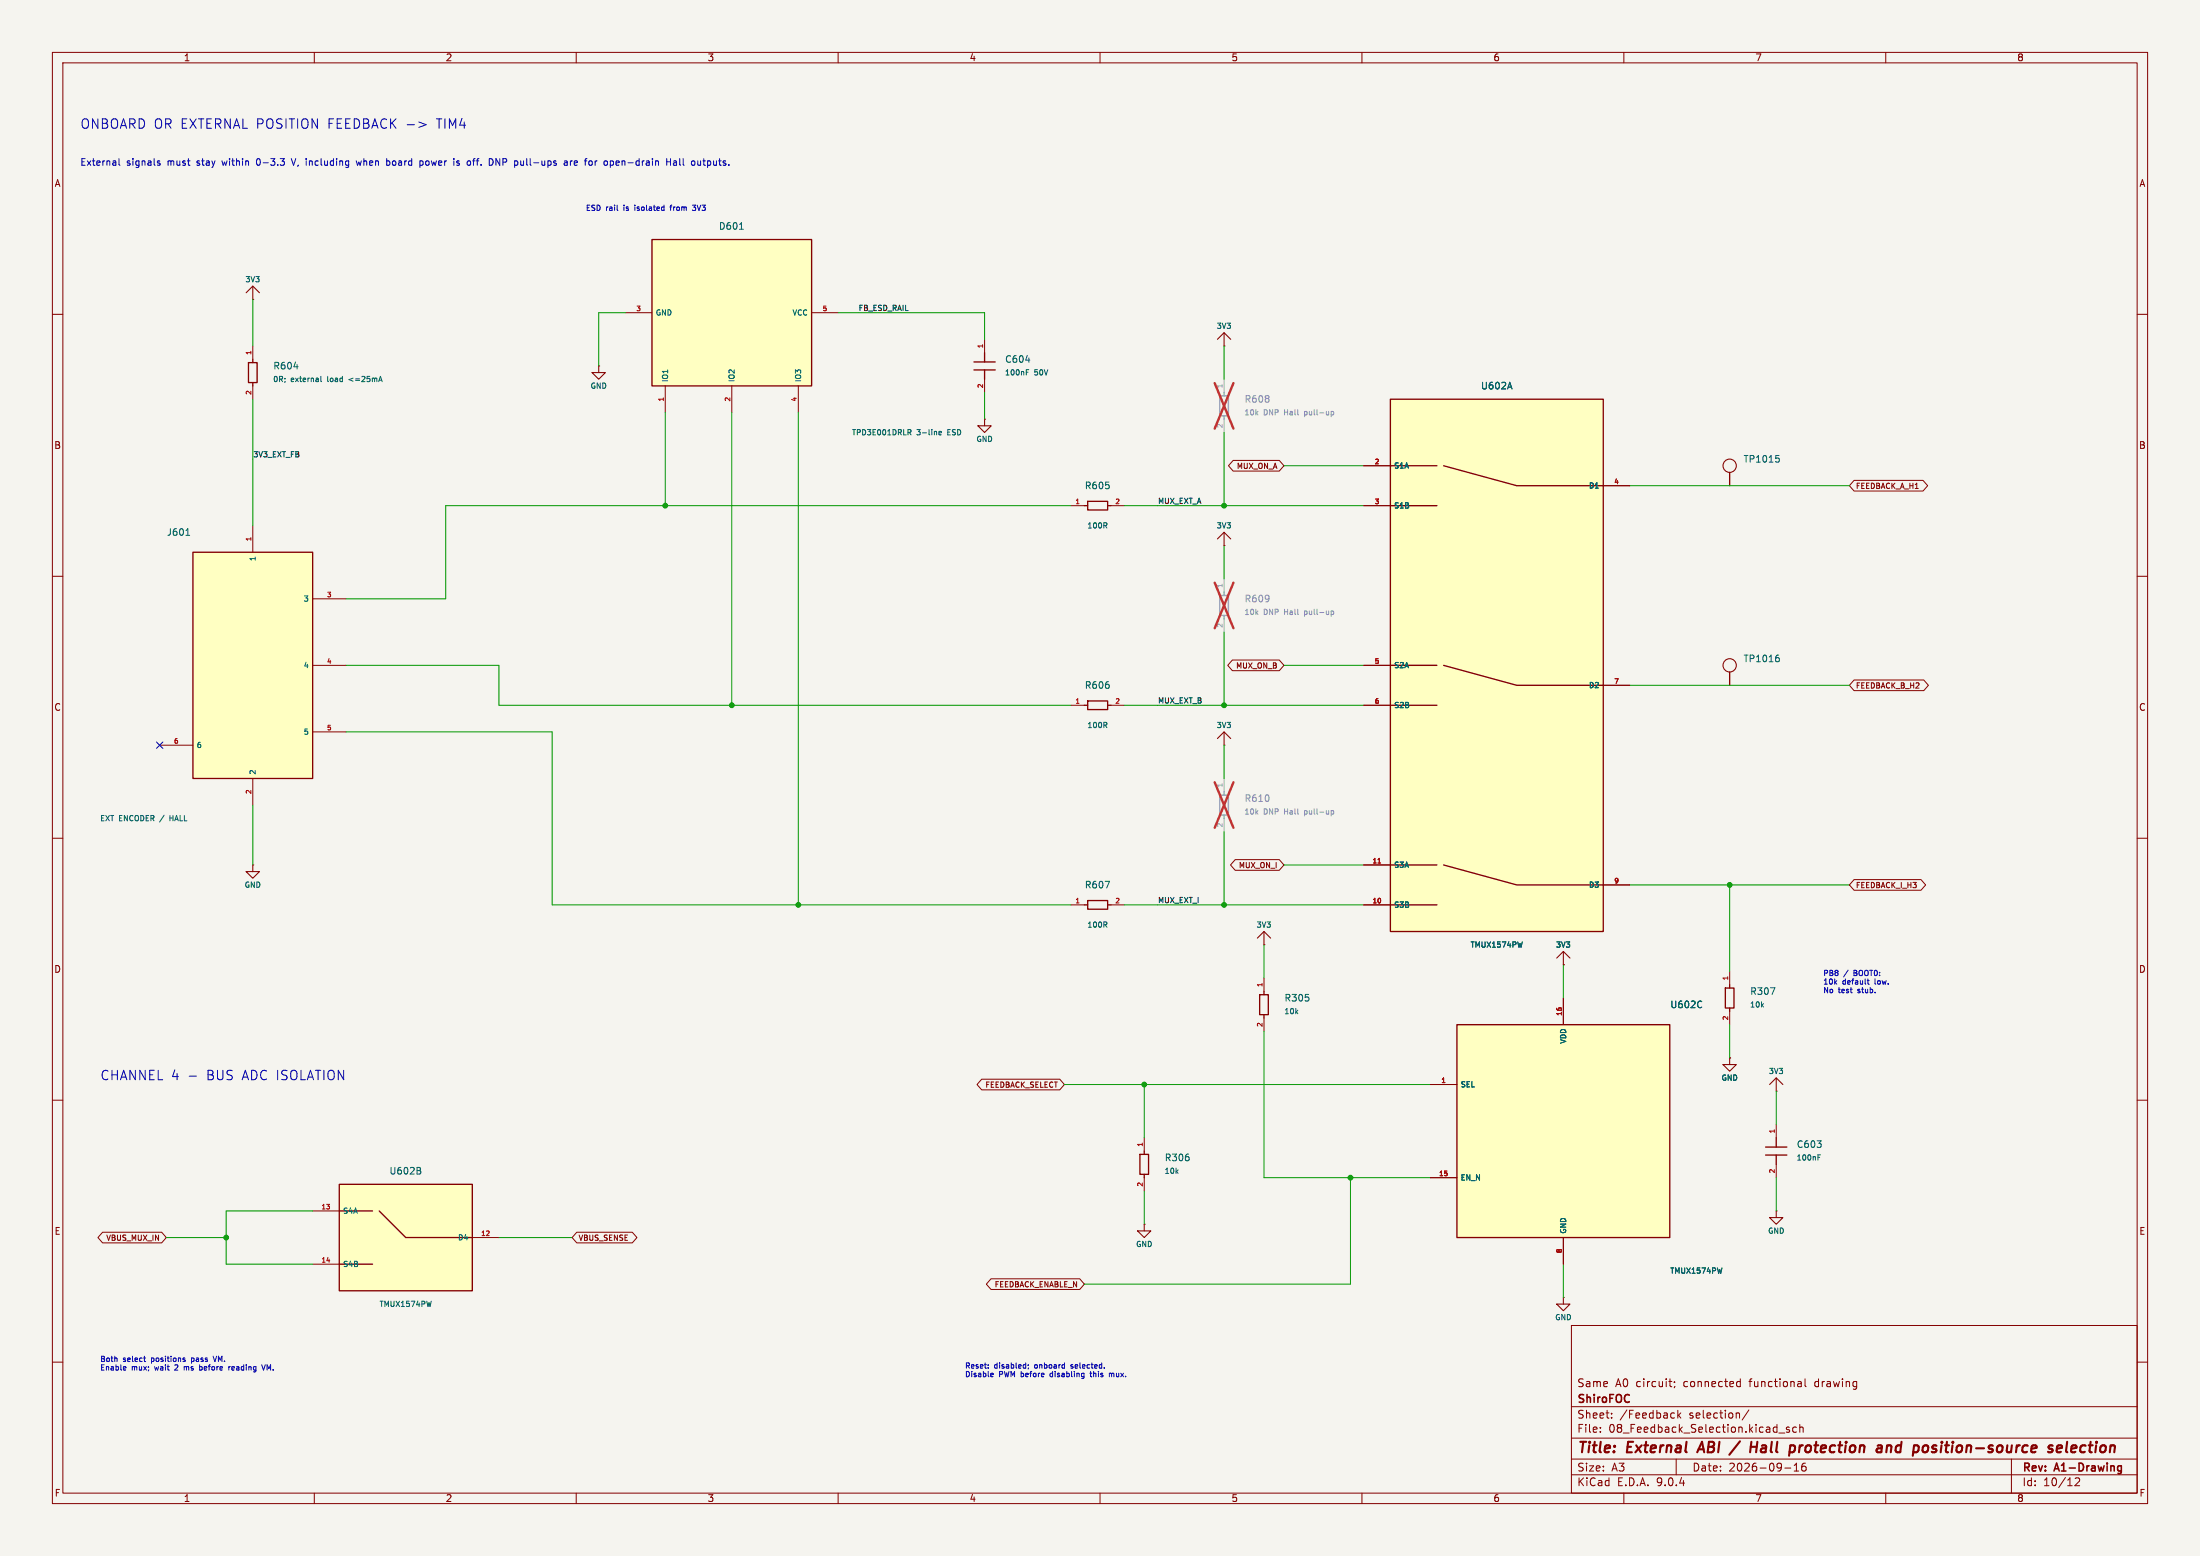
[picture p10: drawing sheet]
<svg xmlns="http://www.w3.org/2000/svg" width="420mm" height="297mm" viewBox="0 0 420 297" stroke-linecap="round" stroke-linejoin="round" font-family="sans-serif">
<path d="M0 0h420v297h-420z" fill="#f5f4ef" stroke="#f5f4ef" stroke-width=".19"/>
<g fill="none" stroke="#840000" stroke-width=".19">
<path d="M10 10h400v277h-400zM12 12h396v273h-396zM60 10v2M110 10v2M160 10v2M210 10v2M260 10v2M310 10v2M360 10v2M10 60h2M48.3 66v2.6M48.3 73.7v2.5"/>
<path d="M188 64.8v2.5M188 72.4v2.5M408 60h2M188 80h.1M10 110h2M408 110h2M10 160h2M408 160h2M10 210h2M408 210h2M300 253h108v32h-108zM10 260h2"/>
<path d="M300 278.5h108M300 274.5h108M300 268.5h108M305.5 273.2v.2M305.5 272.5v.1M307.7 270.5v.2M307.7 269.8v.1M318.6 263.7h.6M318.9 264.6l.3 .1M319.7 263.8v.1M319.7 264.6l-.1 .3M320 278.5v3"/>
<path d="M320.3 269.2v1.5M320.4 270.1l.5 .6M320.9 269.7l-.6 .6M331.7 263.8h.5M331.7 264.6h.5M332.2 263.2v1.5M333.9 269.1l-1.3 1.9M339.6 273.5h1.1M341.6 272.5l-.4-.1-.2 .2 .1 .2 .5 .2v.3h-.6M342.5 279.7l.4-.4v1.5M342.9 272.5l-.4-.1-.3 .3 .2 .6h.5M343.6 272.5l.2-.1 .4 .1v.9"/>
<path d="M343.6 271.9v1.5M343.7 263.7l.2 .2v.8M343.9 264.6l-.2 .1M343.9 264l-.2 .1M344.2 279.4a1.17 1.17 0 0 0-.1 1.3h.6l.1-.6-.3-.2h-.4l-.2 .2M344.6 263.2v1.3l.2 .2M384 278.5v6.5M408 260h2M60 285v2M110 285v2M160 285v2M210 285v2"/>
<path d="M260 285v2M300 281.5h108M310 285v2M340.7 280.2h1.2M342.5 280.8h.9M360 285v2M397 282.4l-.1 .3-.8 .9h.9"/>
</g>
<path d="M404.5 279.8l.5 .1M405 279.8v1.2l-.2 .2-.3 .1M405 280.7l-.5 .1" fill="none" stroke="#840000" stroke-width=".3"/>
<g fill="none" stroke="#840000" stroke-width=".4">
<path d="M324.9 275.2l-.9 2M334.2 276.2h1.2M335.5 275.2l-.3 2M343.6 275.9l-.2 1.3M344 275.9l-.5 .4M360.2 276.1a.49 .49 0 0 1 .9 .1l-.1 1M360.3 275.9l-.2 1.3M368.8 277.1l.5 .1M369.2 275.9l-.3 .4 .2 .2h.3M392.7 276.5l.9-.2v-.3h-.8l-.2 .9 .3 .3 .5-.1M394.6 275.2l-.2 1.7 .3 .3M396.2 275.9l-.6 .1-.2 .9 .2 .3h.4"/>
<path d="M396.4 276.3l-1 .2"/>
</g>
<g fill="none" stroke="#840000" stroke-width=".2">
<path d="M186.7 81.3h2.5l-1.2 1.3zM188 80v1.3"/>
<circle cx="330.2" cy="127" r="1.27"/>
</g>
<path d="M47.4 69.2h1.7v3.8h-1.7zM48.3 68.6v.6M48.3 73v.7M185.9 69.1h4.1M185.9 70.6h4.1M188 67.3v1.8M188 70.6v1.8M330.2 128.3v2.5" fill="none" stroke="#840000" stroke-width=".25"/>
<path d="M56.1 70h.8M61.3 71.8v.9l.1 .2M72.4 72.6h.5M72.6 71.8l.4 1.1M195.8 68.7h.8M195.9 71h.4M195.9 70.6h.5M339.3 125h.3M339.4 125.5l.3 .3v.3l-.3 .2" fill="none" stroke="#006464" stroke-width=".19"/>
<path d="M278.1 195.6h40.7v40.6h-40.7z" fill="#ffffc2"/>
<path d="M278.1 195.6h40.7v40.6h-40.7z" fill="none" stroke="#840000" stroke-width=".25"/>
<path d="M298.4 190.5v5.1M273 207h5.1M273 224.8h5.1M298.4 236.2v5.1" fill="none" stroke="#840000" stroke-width=".19"/>
<path d="M324.8 191.1l.1 .1M324.9 192.2l-.1 .1M328.7 242l-.2 1" fill="none" stroke="#006464" stroke-width=".19"/>
<path d="M265.4 76.2h40.7v101.6h-40.7z" fill="#ffffc2"/>
<path d="M265.4 76.2h40.7v101.6h-40.7zM265.4 88.9h8.9M265.4 96.5h8.9M275.6 88.9l14 3.8h16.5M330.2 90.2v2.5M265.4 127h8.9M265.4 134.6h8.9M275.6 127l14 3.8h16.5M265.4 165.1h8.9M265.4 172.7h8.9M275.6 165.1l14 3.8h16.5" fill="none" stroke="#840000" stroke-width=".25"/>
<path d="M260.3 88.9h5.1M260.3 96.5h5.1M306.1 92.7h5M260.3 127h5.1M260.3 134.6h5.1M306.1 130.8h5M233.7 142.2h.1M260.3 165.1h5.1M260.3 172.7h5.1M306.1 168.9h5" fill="none" stroke="#840000" stroke-width=".19"/>
<path d="M263.1 164.7h.5" fill="none" stroke="#a90000" stroke-width=".19"/>
<path d="M288.2 73l.5 1.2M339 86.9h.6M339.4 87.4l.3 .3v.3l-.3 .2M290.6 179.8l-.2 1" fill="none" stroke="#006464" stroke-width=".19"/>
<path d="M232.9 75.6h1.6v3.8h-1.6zM233.7 74.9v.7M233.7 79.4v.6M232.9 151.8h1.6v3.8h-1.6zM233.7 151.1v.7M233.7 155.6v.6" fill="none" stroke="#9c9b98" stroke-width=".25"/>
<path d="M233.7 72.4v2.5M233.7 80v2.6M233.7 148.6v2.5M233.7 156.2v2.6" fill="none" stroke="#9c9b98" stroke-width=".19"/>
<path d="M254.1 78.5v1M254.1 78.6l.3-.1 .2 .2-.1 .5h-.4M254.1 154.7v1M254.1 154.8l.3-.1 .2 .2-.1 .5h-.4" fill="none" stroke="#939391" stroke-width=".19"/>
<path d="M231.9 73.1l3.6 8.7M235.5 73.1l-3.6 8.7M231.9 149.3l3.6 8.7M235.5 149.3l-3.6 8.7" fill="none" stroke="#e12e31" stroke-width=".46"/>
<g fill="none" stroke="#840000" stroke-width=".2">
<path d="M233.7 139.7v2.5M232.4 141l1.3-1.3 1.2 1.3"/>
<circle cx="330.2" cy="88.9" r="1.27"/>
</g>
<path d="M64.8 226.1h25.4v20.3h-25.4z" fill="#ffffc2"/>
<path d="M329.4 188.6h1.6v3.8h-1.6zM330.2 188v.6M330.2 192.4v.6M218.4 219.7v.6M64.8 226.1h25.4v20.3h-25.4zM64.8 231.1h6.3M72.4 231.1l5.1 5.1h12.7M217.6 220.3h1.7v3.9h-1.7zM218.4 224.2v.6M64.8 241.3h6.3" fill="none" stroke="#840000" stroke-width=".25"/>
<path d="M233.7 104.1h.1M48.3 165.1h.1M330.2 185.4v2.6M330.2 193v2.6M218.4 217.2v2.5M59.7 231.1h5.1M90.2 236.2h5M218.4 233.7h.1M218.4 224.8v2.5M59.7 241.3h5.1" fill="none" stroke="#840000" stroke-width=".19"/>
<path d="M338 188.5h.8l-.5 1.3M80 223.4l.3 .3v.3l-.2 .1M80.2 222.9l.1 .2-.1 .3M82.3 248.4l-.2 1" fill="none" stroke="#006464" stroke-width=".19"/>
<path d="M232.4 102.9l1.3-1.3 1.2 1.3M233.7 101.6v2.5M47 166.4h2.5l-1.2 1.2zM48.3 165.1v1.3M217.2 234.9h2.5l-1.3 1.3zM218.4 233.7v1.2" fill="none" stroke="#840000" stroke-width=".2"/>
<path d="M36.8 105.4h22.9v43.2h-22.9z" fill="#ffffc2"/>
<g fill="none" stroke="#840000" stroke-width=".25">
<path d="M207 96.5h.6M207.6 95.7h3.9v1.6h-3.9zM211.5 96.5h.6M36.8 105.4h22.9v43.2h-22.9zM207 134.6h.6M207.6 133.8h3.9v1.6h-3.9zM211.5 134.6h.6M207 172.7h.6M207.6 171.9h3.9v1.6h-3.9zM211.5 172.7h.6M240.5 189.9h1.6v3.8h-1.6zM241.3 189.2v.7"/>
<path d="M241.3 193.7v.6M337.1 218.9h4M339.1 217.2v1.7M337.1 220.5h4M339.1 220.5v1.7"/>
</g>
<g fill="none" stroke="#840000" stroke-width=".19">
<path d="M114.3 69.9h.1M233.7 66h.1M204.5 96.5h2.5M212.1 96.5h2.5M48.3 100.3v5.1M59.7 114.3h6.3M59.7 127h6.3M59.7 139.7h6.3M204.5 134.6h2.5M212.1 134.6h2.5M30.5 142.2h6.3M48.3 148.6v5.1"/>
<path d="M204.5 172.7h2.5M212.1 172.7h2.5M241.3 180.3h.1M241.3 186.7v2.5M241.3 194.3v2.6M298.4 184.2h.1M330.2 201.9h.1M339.1 208.3h.1M339.1 214.6v2.6M339.1 222.2v2.6M298.4 247.6h.1"/>
</g>
<path d="M211.3 99.9v.3M35.5 102.2h.7M211 100.3l.3 .5M211 138.4l.3 .5M211.3 138v.3M32.4 155.7v1M32.4 156.1h.6M211 168.2h.8l-.5 1.3M211 176.5l.3 .5M211.3 176.1v.3M347.1 220.9h.3M347.1 220.4h.4" fill="none" stroke="#006464" stroke-width=".19"/>
<g fill="none" stroke="#840000" stroke-width=".2">
<path d="M113 71.1h2.6l-1.3 1.3zM114.3 69.9v1.2M232.4 64.8l1.3-1.3 1.2 1.3M233.7 63.5v2.5M240 179.1l1.3-1.3 1.3 1.3M241.3 177.8v2.5M297.2 182.9l1.2-1.3 1.3 1.3M298.4 181.6v2.6M328.9 203.2h2.6l-1.3 1.3zM330.2 201.9v1.3M337.8 207l1.3-1.3 1.3 1.3M339.1 205.7v2.6"/>
<path d="M297.2 248.9h2.5l-1.3 1.3zM298.4 247.6v1.3"/>
</g>
<path d="M232.9 113.7h1.6v3.8h-1.6zM233.7 113v.7M233.7 117.5v.6" fill="none" stroke="#9c9b98" stroke-width=".25"/>
<path d="M233.7 110.5v2.5M233.7 118.1v2.6" fill="none" stroke="#9c9b98" stroke-width=".19"/>
<path d="M254.1 116.6v1M254.1 116.7l.3-.1 .2 .2-.1 .5h-.4" fill="none" stroke="#939391" stroke-width=".19"/>
<path d="M231.9 111.2l3.6 8.7M235.5 111.2l-3.6 8.7" fill="none" stroke="#e12e31" stroke-width=".46"/>
<path d="M124.5 45.7h30.4v28h-30.4z" fill="#ffffc2"/>
<path d="M124.5 45.7h30.4v28h-30.4z" fill="none" stroke="#840000" stroke-width=".25"/>
<g fill="none" stroke="#840000" stroke-width=".19">
<path d="M48.3 57.2h.1M119.4 59.7h5.1M154.9 59.7h5.1M127 73.7v5M139.7 73.7v5M152.4 73.7v5M235.4 87.9h8.8l.9 1-.9 1h-8.8l-.9-1zM260.3 88.9h5.1M260.3 96.5h5.1M306.1 92.7h5M353.9 91.7h13.2l.9 1-.9 1h-13.2l-.8-1zM235.3 126h8.9l.9 1-.9 1h-8.9l-.9-1z"/>
<path d="M260.3 127h5.1M260.3 134.6h5.1M306.1 130.8h5M353.9 129.8h13.4l.8 1-.8 1h-13.4l-.8-1zM235.8 164.1h8.4l.9 1-.9 1h-8.4l-.9-1zM260.3 165.1h5.1M260.3 172.7h5.1M306.1 168.9h5M353.9 167.9h12.8l.9 1-.9 1h-12.8l-.8-1zM298.4 184.2h.1M298.4 190.5v5.1M187.4 206h14.9l.9 1-.9 1h-14.9l-.9-1z"/>
<path d="M273 207h5.1M330.2 201.9h.1M19.6 235.2h11.3l.8 1-.8 1h-11.3l-.9-1zM110.1 235.2h10.6l.9 1-.9 1h-10.6l-.9-1zM273 224.8h5.1M298.4 236.2v5.1M339.1 231.1h.1M189.2 244.1h16.9l.9 1-.9 1h-16.9l-.9-1z"/>
</g>
<path d="M141.2 43.8h.7M288.2 73l.5 1.2M173.6 82.5l.3 .5M173.7 82l.2 .2-.2 .3M179.2 82.7l.5-.1v-.2l-.3-.1-.2 .2 .1 .5h.4M290.6 179.8l-.2 1M324.8 191.1l.1 .1M324.9 192.2l-.1 .1M328.7 242l-.2 1" fill="none" stroke="#006464" stroke-width=".19"/>
<path d="M47 55.9l1.3-1.3 1.2 1.3M48.3 54.6v2.6M337.8 232.4h2.6l-1.3 1.3zM339.1 231.1v1.3" fill="none" stroke="#840000" stroke-width=".2"/>
<g fill="none" stroke="#009600" stroke-width=".19">
<path d="M48.3 57.2v8.8M119.4 59.7h-5.1v10.2M160 59.7h28v5.1M48.3 76.2v24.1M127 78.7v17.8M139.7 78.7v55.9M152.4 78.7v94M188 74.9v5.1M233.7 66v6.4M204.5 96.5h-119.4v17.8h-19.1M214.6 96.5h45.7M233.7 82.6v13.9"/>
<path d="M245.1 88.9h15.2M311.1 92.7h42M233.7 104.1v6.4M66 127h29.2v7.6h109.3M66 139.7h39.4v33h99.1M214.6 134.6h45.7M233.7 120.7v13.9M245.1 127h15.2M311.1 130.8h42M48.3 153.7v11.4M233.7 142.2v6.4M233.7 158.8v13.9"/>
<path d="M214.6 172.7h45.7M245.1 165.1h15.2M311.1 168.9h42M330.2 168.9v16.5M241.3 180.3v6.4M241.3 196.9v27.9h31.7M298.4 184.2v6.3M330.2 195.6v6.3M203.2 207h69.8M218.4 207v10.2M339.1 208.3v6.3M31.7 236.2h11.5"/>
<path d="M59.7 231.1h-16.5v10.2h16.5M95.2 236.2h14M218.4 227.3v6.4M257.8 224.8v20.3h-50.8M339.1 224.8v6.3M298.4 241.3v6.3"/>
</g>
<path d="M29.9 141.6l1.2 1.2M31.1 141.6l-1.2 1.2" fill="none" stroke="#000084" stroke-width=".19"/>
<g fill="none" stroke="#0000c2" stroke-width=".19">
<path d="M22.7 30.3v1.1l.2 .2M30.1 31.1l.5 .2-.1 .2-.3 .1M30.1 30.8h.4M49.1 30.3l-.1 .5 .1 .7M53.5 30.3h.8l-.4 .5M54.2 30.9v.5M55.6 30.3l.4 1.3M68 30.7l.3 .9 .2-.7 .2 .7 .3-.9M73.9 30.7l.4 .1 .1 .1v.5l-.5 .2M80 23.3l1.3 .5-1.3 .5M80.2 30.8l.3-.1 .3 .2-.1 .6h-.5M81.3 30.8v.6"/>
<path d="M86.6 30.3v.1M87.2 30.9l.5 .4-.2 .3-.3-.1M87.7 30.8l-.3-.1-.2 .2M90.2 30.7h.5M90.7 30.3l-.3 .2v1.1M94.7 31.6v-1.3l.7 1.3M99.9 30.7v.9M99.9 31.4v.1M107.7 30.8h.5l.1 .8M108.3 31l-.4 .1-.2 .2 .2 .3 .4-.1M108.9 30.7v.9M109.3 30.7l-.4 .2"/>
<path d="M110 30.7l-.4 .2 .1 .6 .3 .1M110.2 31l-.6 .1M112 30.3l-.3 .2M113.6 30.7v.9M114 30.7l-.4 .2M118 30.7l-.4 .2 .1 .6 .3 .1M118.2 31l-.6 .1M121.2 39.2v.1M121.2 39.5v.7M127.3 30.9h.7M127.9 39.5h.4M128 30.3v1.3"/>
<path d="M128.3 39.2l-.3 .1v.9M128.6 30.8h.5l.1 .8M129.2 31l-.5 .1-.2 .2 .2 .3 .5-.1M129.8 30.3v1.1l.1 .2M132.2 39.2h.6l-.3 .3 .3 .1M134.2 30.7h.5M134.4 30.3v1.1l.3 .2M132.2 40.1l.1 .1 .5-.1M356.4 187.2h.4M356.6 186.8v.9l.2 .2M36.1 205.4h1.4M27.4 259.2h.4"/>
<path d="M27.6 259.8l.2 .1M35.1 259.2l.2 .1M35.1 259.5l.3 .2-.4 .2M36.6 259.2v1M36.6 259.8l.1 .1M36.7 259.2l-.1 .1M40.7 258.9l.3 1 .4-1M23.9 260.8l.1 .3-.4 .1M24 261.5h-.1M33.9 260.9l-.6 .6h.7M35.2 260.8v.7M35.5 260.8l-.3 .1"/>
<path d="M38.1 260.5v1M38.6 261l-.1 .5h-.4M43.7 260.8v.7M44 260.8l-.3 .2M44.6 260.8l-.3 .2v.5h.3M44.7 261.1l-.4 .1M50 260.5l.3 1 .3-1M51.3 261.2l-.3-.7v1M188.7 261.1v.1M188.7 260.5v.1M189.3 262.1h.2M189.6 262.7l-.3 .1"/>
<path d="M189.6 262.3l-.5 .2M196.3 260.5v.1M196.3 261.1l-.1 .2M200.5 262.2v.5M204.4 261.1l.1 .1M204.5 260.5v.3M206.8 262.1l.1 .1M206.9 262.1v.9M206.9 262.7l-.1 .1M208.1 262.1h.3M208.2 261.8v.8l.2 .2M211.8 262.2l.3-.1 .1 .2"/>
<path d="M211.8 262.1v.7M212.2 262.3v.5M212.4 262.1l-.2 .2"/>
</g>
<path d="M263.1 164.7h.5" fill="none" stroke="#a90000" stroke-width=".19"/>
<g fill="#009600" stroke="#009600" stroke-width=".19">
<circle cx="43.2" cy="236.2" r=".46"/>
<circle cx="233.7" cy="172.7" r=".46"/>
<circle cx="127" cy="96.5" r=".46"/>
<circle cx="139.7" cy="134.6" r=".46"/>
<circle cx="152.4" cy="172.7" r=".46"/>
<circle cx="233.7" cy="96.5" r=".46"/>
<circle cx="233.7" cy="134.6" r=".46"/>
<circle cx="257.8" cy="224.8" r=".46"/>
<circle cx="330.2" cy="168.9" r=".46"/>
<circle cx="218.4" cy="207" r=".46"/>
</g>
<g font-size="2.8" fill="#840000">
<text x="301" y="277.9">Title:</text>
<text x="310.6" y="277.9">External</text>
<text x="325.2" y="277.9">ABI /</text>
<text x="336.6" y="277.9">Hall</text>
<text x="344.9" y="277.9">protection</text>
<text x="362.4" y="277.9">and</text>
<text x="370.1" y="277.9">position-source</text>
<text x="396.7" y="277.9">selection</text>
</g>
<g font-size="2.5" fill="#0000c2">
<text x="15.2" y="24.9">ONBOARD OR EXTERNAL POSITION FEEDBACK -&gt;</text>
<text x="83.6" y="24.9">TIM4</text>
<text x="19" y="206.5">CHANNEL 4</text>
<text x="39.5" y="206.5">BUS ADC ISOLATION</text>
</g>
<g font-size="2.1" fill="#840000">
<text x="301" y="268.2">ShiroFOC</text>
<text x="301" y="265">Same</text>
<text x="308.4" y="265">A0 circuit;</text>
<text x="321.5" y="265">connected</text>
<text x="334.3" y="265">functional</text>
<text x="346.8" y="265">drawing</text>
<text x="301" y="273.7">File:</text>
<text x="301" y="271">Sheet:</text>
<text x="307.1" y="273.7">08_Feedback_Selection.kicad_sch</text>
<text x="309.2" y="271">/Feedback</text>
<text x="322.5" y="271">selection/</text>
<text x="301" y="281.1">Size:</text>
<text x="307.6" y="281.1">A3</text>
<text x="323" y="281.1">Date:</text>
<text x="330" y="281.1">2026-09-16</text>
<text x="386" y="281.3">Rev:</text>
<text x="392.4" y="281.3">A1-Drawing</text>
<text x="301" y="283.9">KiCad</text>
<text x="308.7" y="283.9">E.D.A.</text>
<text x="316.3" y="283.9">9.0.4</text>
<text x="386" y="283.9">Id:</text>
<text x="390.1" y="283.9">10/12</text>
</g>
<g font-size="1.8" fill="#840000">
<text x="35" y="11.9">1</text>
<text x="85" y="11.9">2</text>
<text x="135" y="11.9">3</text>
<text x="185" y="11.9">4</text>
<text x="235" y="11.9">5</text>
<text x="285" y="11.9">6</text>
<text x="335" y="11.9">7</text>
<text x="385" y="11.9">8</text>
<text x="10.3" y="35.9">A</text>
<text x="408.3" y="35.9">A</text>
<text x="10.3" y="85.9">B</text>
<text x="408.2" y="85.9">B</text>
<text x="10.3" y="135.9">C</text>
<text x="408.2" y="135.9">C</text>
<text x="10.3" y="185.9">D</text>
<text x="408.2" y="185.9">D</text>
<text x="10.3" y="235.9">E</text>
<text x="408.3" y="235.9">E</text>
<text x="10.3" y="285.9">F</text>
<text x="35" y="286.9">1</text>
<text x="85" y="286.9">2</text>
<text x="135" y="286.9">3</text>
<text x="185" y="286.9">4</text>
<text x="235" y="286.9">5</text>
<text x="285" y="286.9">6</text>
<text x="335" y="286.9">7</text>
<text x="385" y="286.9">8</text>
<text x="408.3" y="285.9">F</text>
</g>
<g font-size="1.8" fill="#0000c2">
<text x="15.2" y="32">External</text>
<text x="24.2" y="32">signals</text>
<text x="32.1" y="32">must</text>
<text x="37.9" y="32">stay</text>
<text x="42.9" y="32">within</text>
<text x="49.6" y="32">0-3.3</text>
<text x="56.6" y="32">V, including</text>
<text x="69.4" y="32">when</text>
<text x="75.2" y="32">board</text>
<text x="81.8" y="32">power</text>
<text x="88.5" y="32">is</text>
<text x="91.3" y="32">off.</text>
<text x="95.7" y="32">DNP</text>
<text x="100.7" y="32">pull-ups</text>
<text x="110.4" y="32">are</text>
<text x="114.6" y="32">for</text>
<text x="118.4" y="32">open-drain</text>
<text x="130.5" y="32">Hall</text>
<text x="135.5" y="32">outputs.</text>
</g>
<g font-size="1.8" fill="#006464">
<text x="137.1" y="44">D601</text>
<text x="52.1" y="70.7">R604</text>
<text x="191.8" y="69.4">C604</text>
<text x="282.6" y="74.5">U602A</text>
<text x="332.7" y="88.5">TP1015</text>
<text x="207" y="93.6">R605</text>
<text x="31.8" y="102.5">J601</text>
<text x="207" y="131.7">R606</text>
<text x="332.7" y="126.6">TP1016</text>
<text x="207" y="169.8">R607</text>
<text x="245.1" y="191.4">R305</text>
<text x="334" y="190.1">R307</text>
<text x="318.8" y="192.6">U602C</text>
<text x="222.3" y="221.8">R306</text>
<text x="342.9" y="219.3">C603</text>
<text x="74.3" y="224.4">U602B</text>
</g>
<g font-size="1.8" fill="#939391">
<text x="237.5" y="77.1">R608</text>
<text x="237.5" y="115.2">R609</text>
<text x="237.5" y="153.3">R610</text>
</g>
<g font-size="1.4" fill="#0000c2">
<text x="111.8" y="40.6">ESD</text>
<text x="115.7" y="40.6">rail</text>
<text x="119.3" y="40.6">is</text>
<text x="121.6" y="40.6">isolated</text>
<text x="128.7" y="40.6">from</text>
<text x="133.2" y="40.6">3V3</text>
<text x="348" y="186.6">PB8</text>
<text x="348" y="188.3">10k</text>
<text x="348" y="189.9">No</text>
<text x="351" y="189.9">test</text>
<text x="351.8" y="188.3">default</text>
<text x="352" y="186.6">/</text>
<text x="354.1" y="186.6">BOOT0:</text>
<text x="354.9" y="189.9">stub.</text>
<text x="358.1" y="188.3">low.</text>
<text x="19" y="260.3">Both</text>
<text x="19" y="261.9">Enable</text>
<text x="23.5" y="260.3">select</text>
<text x="25.2" y="261.9">mux;</text>
<text x="29.1" y="260.3">positions</text>
<text x="29.8" y="261.9">wait</text>
<text x="33.8" y="261.9">2</text>
<text x="35.8" y="261.9">ms</text>
<text x="37" y="260.3">pass</text>
<text x="39" y="261.9">before</text>
<text x="41.5" y="260.3">VM.</text>
<text x="44.9" y="261.9">reading</text>
<text x="51.5" y="261.9">VM.</text>
<text x="184.1" y="261.6">Reset:</text>
<text x="184.1" y="263.2">Disable</text>
<text x="189.8" y="261.6">disabled;</text>
<text x="190.7" y="263.2">PWM before</text>
<text x="197.7" y="261.6">onboard</text>
<text x="200.9" y="263.2">disabling</text>
<text x="204.9" y="261.6">selected.</text>
<text x="208.9" y="263.2">this</text>
<text x="212.7" y="263.2">mux.</text>
</g>
<g font-size="1.4" fill="#006464">
<text x="46.7" y="54.1">3V3</text>
<text x="125.1" y="60.4">GND</text>
<text x="151.1" y="60.4">VCC</text>
<text x="232.1" y="63">3V3</text>
<text x="191.7" y="71.9">100nF</text>
<text x="197.5" y="71.9">50V</text>
<text x="52" y="73.1">0R;</text>
<text x="55.5" y="73.1">external</text>
<text x="62.7" y="73.1">load</text>
<text x="67" y="73.1">&lt;=25mA</text>
<text x="112.6" y="74.4">GND</text>
<text x="127.7" y="73" transform="rotate(-90 127.7 73)">IO1</text>
<text x="140.4" y="73" transform="rotate(-90 140.4 73)">IO2</text>
<text x="153.1" y="73" transform="rotate(-90 153.1 73)">IO3</text>
<text x="162.5" y="83.3">TPD3E001DRLR</text>
<text x="175" y="83.3">3-line</text>
<text x="181.1" y="83.3">ESD</text>
<text x="186.3" y="84.6">GND</text>
<text x="266.1" y="89.6">S1A</text>
<text x="303.2" y="93.4">D1</text>
<text x="207.5" y="101.1">100R</text>
<text x="232.1" y="101.1">3V3</text>
<text x="266.1" y="97.3">S1B</text>
<text x="49" y="107.3" transform="rotate(-90 49 107.3)">1</text>
<text x="57.8" y="115">3</text>
<text x="57.8" y="127.7">4</text>
<text x="266.1" y="127.7">S2A</text>
<text x="303.2" y="131.5">D2</text>
<text x="266.1" y="135.4">S2B</text>
<text x="37.5" y="143">6</text>
<text x="57.8" y="140.4">5</text>
<text x="207.5" y="139.2">100R</text>
<text x="232.1" y="139.2">3V3</text>
<text x="49" y="148" transform="rotate(-90 49 148)">2</text>
<text x="19" y="156.9">EXT ENCODER /</text>
<text x="32.8" y="156.9">HALL</text>
<text x="266.1" y="165.8">S3A</text>
<text x="46.6" y="169.6">GND</text>
<text x="266.1" y="173.5">S3B</text>
<text x="303.2" y="169.6">D3</text>
<text x="207.5" y="177.3">100R</text>
<text x="239.8" y="177.3">3V3</text>
<text x="280.6" y="181.1">TMUX1574PW</text>
<text x="296.9" y="181.1">3V3</text>
<text x="245.1" y="193.8">10k</text>
<text x="334" y="192.5">10k</text>
<text x="299.2" y="199.4" transform="rotate(-90 299.2 199.4)">VDD</text>
<text x="278.8" y="207.7">SEL</text>
<text x="328.5" y="206.5">GND</text>
<text x="337.6" y="205.2">3V3</text>
<text x="342.9" y="221.7">100nF</text>
<text x="222.2" y="224.3">10k</text>
<text x="278.8" y="225.5">EN_N</text>
<text x="65.4" y="231.9">S4A</text>
<text x="87.3" y="237">D4</text>
<text x="216.8" y="238.2">GND</text>
<text x="299.2" y="235.6" transform="rotate(-90 299.2 235.6)">GND</text>
<text x="337.4" y="235.7">GND</text>
<text x="65.4" y="242">S4B</text>
<text x="318.7" y="243.3">TMUX1574PW</text>
<text x="72.3" y="249.7">TMUX1574PW</text>
<text x="296.8" y="252.2">GND</text>
</g>
<g font-size="1.4" fill="#0f0f0f">
<text x="163.8" y="59.4">FB_ESD_RAIL</text>
<text x="48.3" y="87.4">3V3_EXT_FB</text>
<text x="221" y="96.2">MUX_EXT_A</text>
<text x="221" y="134.3">MUX_EXT_B</text>
<text x="221" y="172.4">MUX_EXT_I</text>
</g>
<g font-size="1.4" fill="#939391">
<text x="237.5" y="79.5">10k</text>
<text x="241.2" y="79.5">DNP</text>
<text x="245.4" y="79.5">Hall</text>
<text x="249.4" y="79.5">pull-up</text>
<text x="237.5" y="117.6">10k</text>
<text x="241.2" y="117.6">DNP</text>
<text x="245.4" y="117.6">Hall</text>
<text x="249.4" y="117.6">pull-up</text>
<text x="237.5" y="155.7">10k</text>
<text x="241.2" y="155.7">DNP</text>
<text x="245.4" y="155.7">Hall</text>
<text x="249.4" y="155.7">pull-up</text>
</g>
<g font-size="1.4" fill="#840000">
<text x="236" y="89.7">MUX_ON_A</text>
<text x="354.2" y="93.5">FEEDBACK_A_H1</text>
<text x="235.8" y="127.8">MUX_ON_B</text>
<text x="354.2" y="131.6">FEEDBACK_B_H2</text>
<text x="236.4" y="165.9">MUX_ON_I</text>
<text x="354.2" y="169.7">FEEDBACK_I_H3</text>
<text x="188" y="207.8">FEEDBACK_SELECT</text>
<text x="20.1" y="237">VBUS_MUX_IN</text>
<text x="110.4" y="237">VBUS_SENSE</text>
<text x="189.7" y="245.9">FEEDBACK_ENABLE_N</text>
</g>
<g font-size="1.2" fill="#a90000">
<text x="121.4" y="59.4">3</text>
<text x="156.9" y="59.4">5</text>
<text x="48" y="67.9" transform="rotate(-90 48 67.9)">1</text>
<text x="187.7" y="66.6" transform="rotate(-90 187.7 66.6)">1</text>
<text x="48" y="75.5" transform="rotate(-90 48 75.5)">2</text>
<text x="126.7" y="76.8" transform="rotate(-90 126.7 76.8)">1</text>
<text x="139.4" y="76.8" transform="rotate(-90 139.4 76.8)">2</text>
<text x="152.1" y="76.8" transform="rotate(-90 152.1 76.8)">4</text>
<text x="187.7" y="74.2" transform="rotate(-90 187.7 74.2)">2</text>
<text x="262.3" y="88.6">2</text>
<text x="308" y="92.5">4</text>
<text x="205.2" y="96.3">1</text>
<text x="212.8" y="96.3">2</text>
<text x="262.3" y="96.3">3</text>
<text x="48" y="103.4" transform="rotate(-90 48 103.4)">1</text>
<text x="62.3" y="114">3</text>
<text x="62.3" y="126.7">4</text>
<text x="262.3" y="126.7">5</text>
<text x="308" y="130.6">7</text>
<text x="205.2" y="134.4">1</text>
<text x="212.8" y="134.4">2</text>
<text x="262.3" y="134.4">6</text>
<text x="33.1" y="142">6</text>
<text x="62.3" y="139.4">5</text>
<text x="48" y="151.7" transform="rotate(-90 48 151.7)">2</text>
<text x="261.9" y="164.8">11</text>
<text x="205.2" y="172.5">1</text>
<text x="212.8" y="172.5">2</text>
<text x="261.9" y="172.5">10</text>
<text x="308" y="168.7">9</text>
<text x="241" y="188.5" transform="rotate(-90 241 188.5)">1</text>
<text x="329.9" y="187.3" transform="rotate(-90 329.9 187.3)">1</text>
<text x="241" y="196.1" transform="rotate(-90 241 196.1)">2</text>
<text x="298.2" y="194" transform="rotate(-90 298.2 194)">16</text>
<text x="329.9" y="194.9" transform="rotate(-90 329.9 194.9)">2</text>
<text x="275" y="206.8">1</text>
<text x="218.2" y="219" transform="rotate(-90 218.2 219)">1</text>
<text x="338.8" y="216.5" transform="rotate(-90 338.8 216.5)">1</text>
<text x="218.2" y="226.6" transform="rotate(-90 218.2 226.6)">2</text>
<text x="274.6" y="224.5">15</text>
<text x="338.8" y="224.1" transform="rotate(-90 338.8 224.1)">2</text>
<text x="61.2" y="230.9">13</text>
<text x="91.7" y="236">12</text>
<text x="298.2" y="239.3" transform="rotate(-90 298.2 239.3)">8</text>
<text x="61.2" y="241">14</text>
</g>
<g font-size="1.2" fill="#a5a4a2">
<text x="233.4" y="74.2" transform="rotate(-90 233.4 74.2)">1</text>
<text x="233.4" y="81.8" transform="rotate(-90 233.4 81.8)">2</text>
<text x="233.4" y="112.3" transform="rotate(-90 233.4 112.3)">1</text>
<text x="233.4" y="119.9" transform="rotate(-90 233.4 119.9)">2</text>
<text x="233.4" y="150.4" transform="rotate(-90 233.4 150.4)">1</text>
<text x="233.4" y="158" transform="rotate(-90 233.4 158)">2</text>
</g>
</svg>
